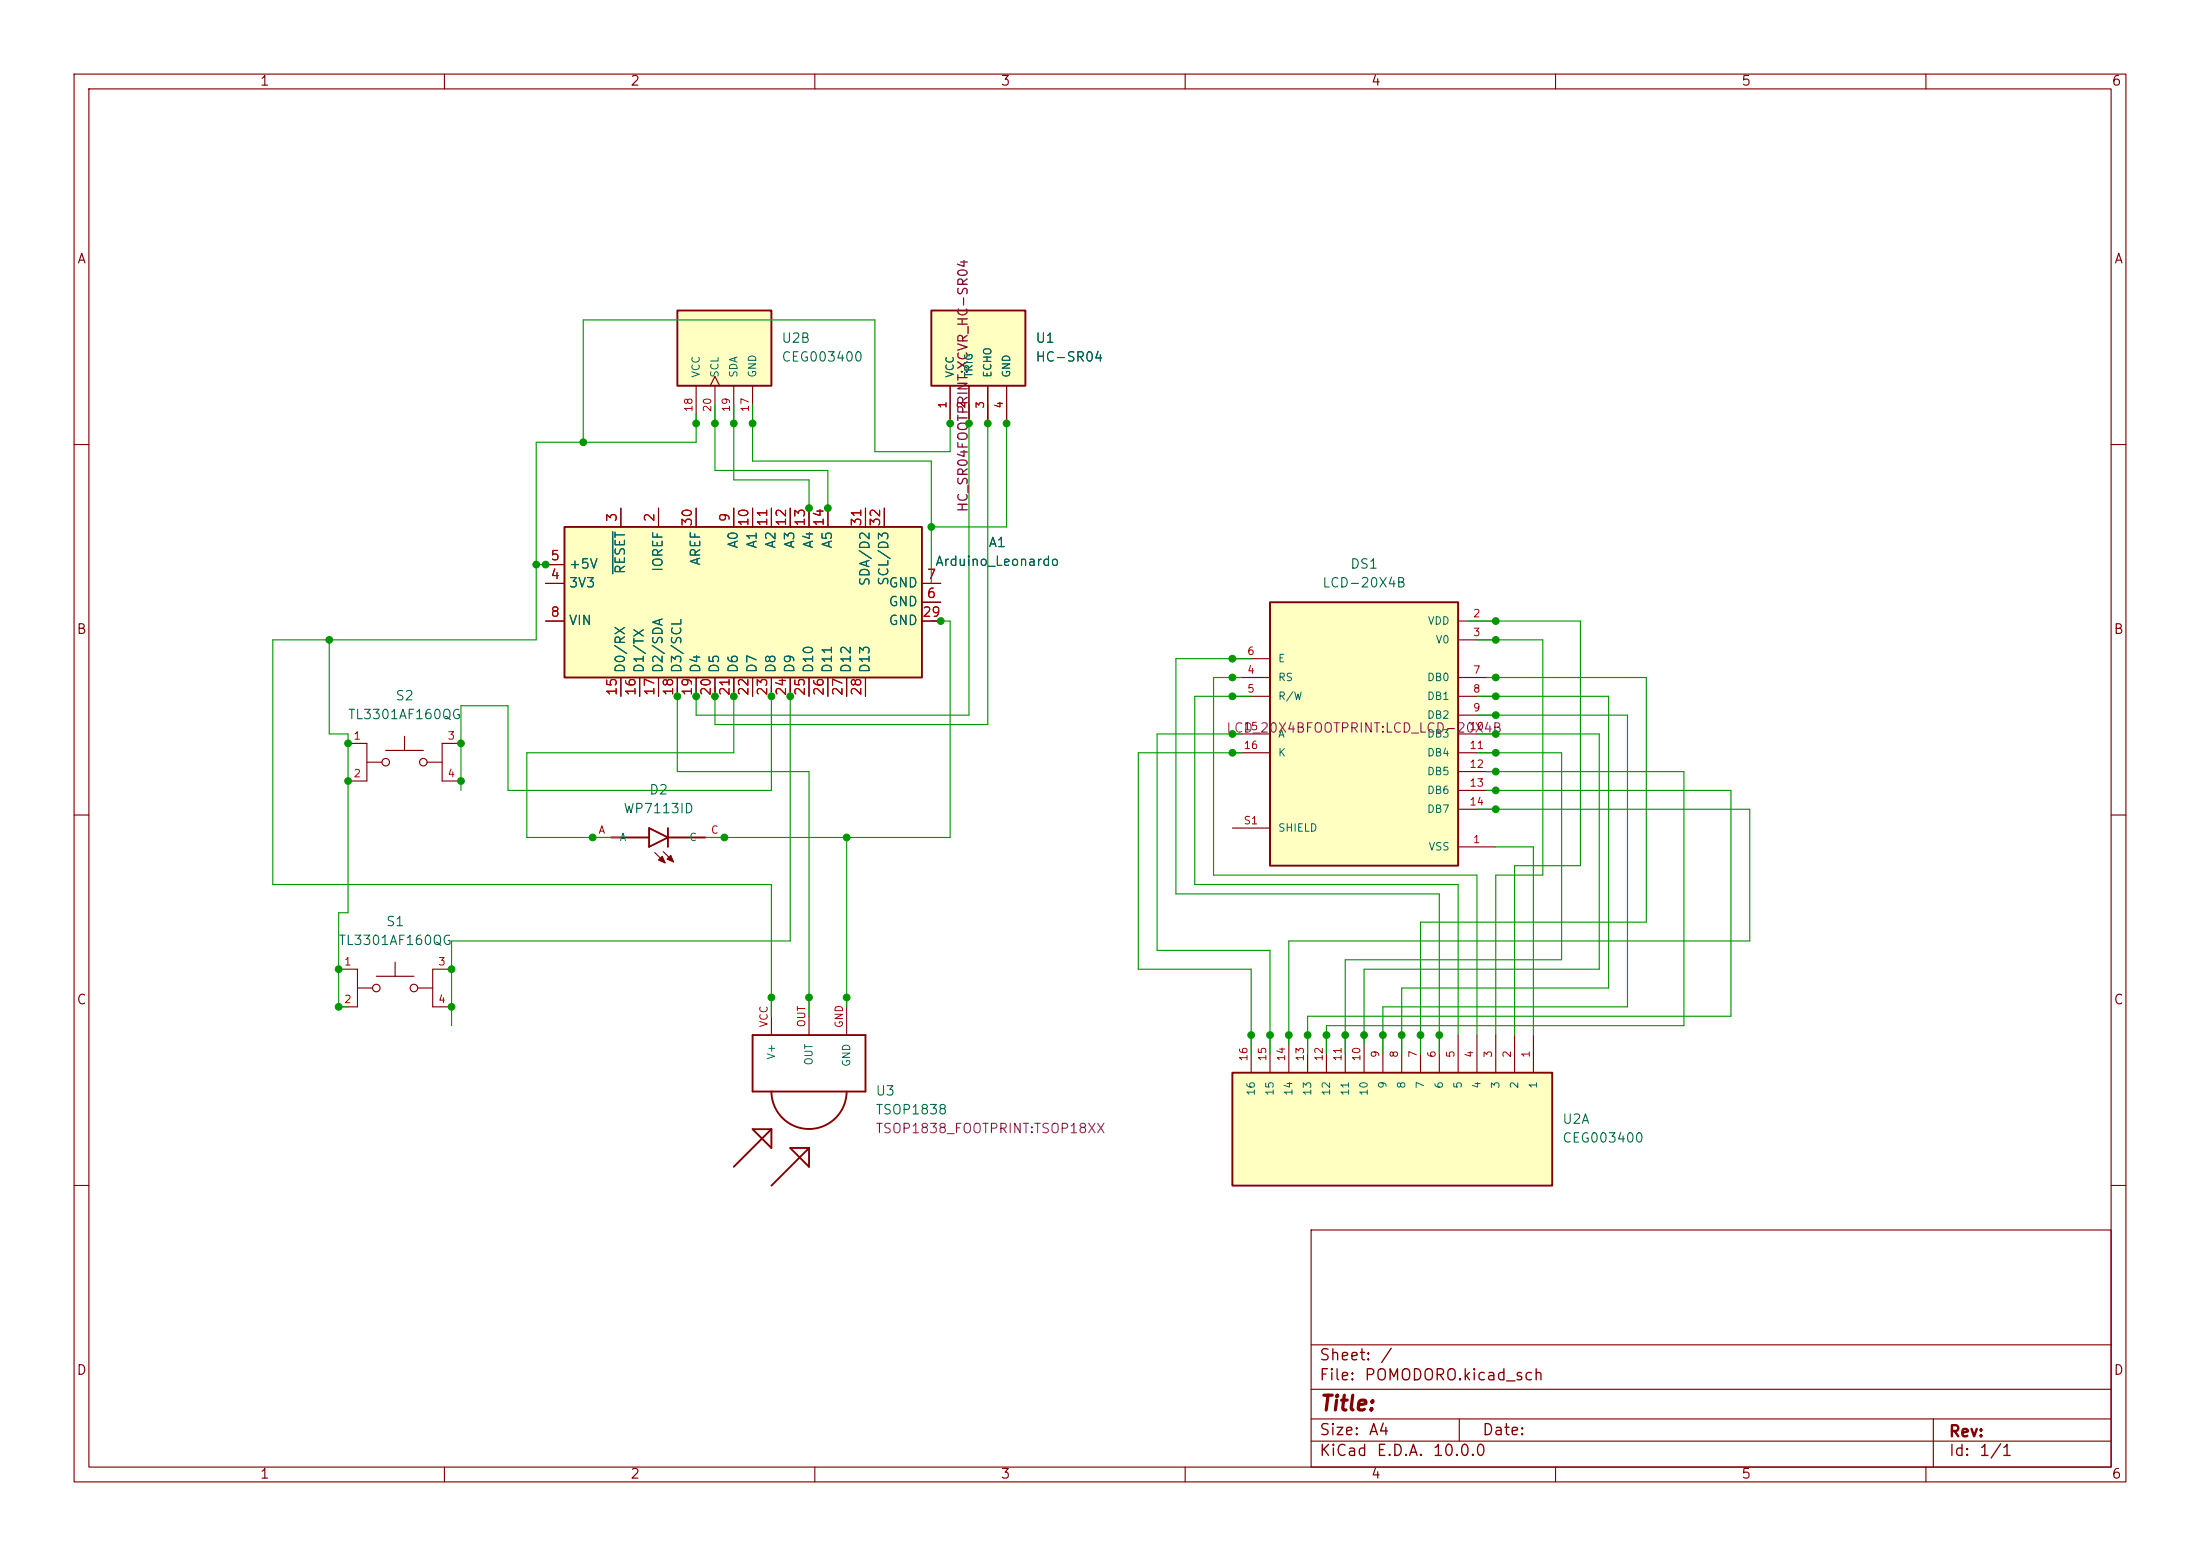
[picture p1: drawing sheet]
<svg xmlns="http://www.w3.org/2000/svg" width="297mm" height="210mm" viewBox="0 0 297 210" stroke-linecap="round" stroke-linejoin="round" font-family="sans-serif">
<g fill="none" stroke="#840000" stroke-width=".15">
<path d="M10 10h277v190h-277zM12 12h273v186h-273zM60 10v2M110 10v2M160 10v2M210 10v2M260 10v2M10 60h2M285 60h2M10 110h2M285 110h2M10 160h2"/>
<path d="M177 166h108v32h-108zM285 160h2M60 198v2M110 198v2M160 198v2M177 194.5h108M177 191.5h108M177 187.5h108M177 181.5h108M197 191.5v3M210 198v2M260 198v2"/>
<path d="M261 191.5v6.5"/>
</g>
<path d="M166.4 144.8h43.1v15.2h-43.1z" fill="#ffffc2"/>
<path d="M82.5 113h5.1M87.6 111.8l2.6 1.2-2.6 1.3zM90.2 113h5M90.2 111.8v2.5M166.4 144.8h43.1v15.2h-43.1z" fill="none" stroke="#840000" stroke-width=".25"/>
<g fill="none" stroke="#840000" stroke-width=".15">
<path d="M80 113h2.5M88.4 115.1l1.4 1.4M89.5 114.9l1.4 1.4M95.2 113h2.6M168.9 139.7v5.1M171.4 139.7v5.1M174 139.7v5.1M176.5 139.7v5.1M179.1 139.7v5.1M181.6 139.7v5.1M184.1 139.7v5.1M186.7 139.7v5.1"/>
<path d="M189.2 139.7v5.1M191.8 139.7v5.1M194.3 139.7v5.1M196.8 139.7v5.1M199.4 139.7v5.1M201.9 139.7v5.1M204.5 139.7v5.1M207 139.7v5.1"/>
</g>
<g fill="#840000" stroke="#840000" stroke-width=".15">
<path d="M90 116l.6-.6 .3 .9z"/>
<path d="M88.9 116.1l.5-.5 .4 .9z"/>
</g>
<path d="M171.4 81.3h25.4v35.5h-25.4z" fill="#ffffc2"/>
<path d="M171.4 81.3h25.4v35.5h-25.4z" fill="none" stroke="#840000" stroke-width=".25"/>
<g fill="none" stroke="#840000" stroke-width=".15">
<path d="M54.6 99.4v1.9M166.4 91.4h5M166.4 94h5M166.4 88.9h5M166.4 99.1h5M196.8 83.8h5.1M196.8 86.4h5.1M196.8 91.4h5.1M196.8 94h5.1M196.8 96.5h5.1M196.8 99.1h5.1M47 100.3h2.5v5.1h-2.5"/>
<path d="M49.5 102.9h2.1M52.1 101.3h5M57.7 102.9h2M62.2 100.3h-2.5v5.1h2.5M166.4 101.6h5M166.4 111.8h5M196.8 114.3h5.1M196.8 101.6h5.1M196.8 104.1h5.1M196.8 106.7h5.1M196.8 109.2h5.1M45.7 130.8h2.6v5.1h-2.6"/>
<path d="M48.3 133.4h2M50.8 131.8h5.1M53.3 129.9v1.9M56.4 133.4h2M61 130.8h-2.6v5.1h2.6"/>
<circle cx="52.1" cy="102.9" r=".51"/>
<circle cx="57.2" cy="102.9" r=".51"/>
<circle cx="50.8" cy="133.4" r=".51"/>
<circle cx="55.9" cy="133.4" r=".51"/>
</g>
<path d="M91.4 41.9h12.7v10.2h-12.7z" fill="#ffffc2"/>
<path d="M91.4 41.9h12.7v10.2h-12.7z" fill="none" stroke="#840000" stroke-width=".25"/>
<path d="M94 52.1v5.1M95.9 52.1l.6-1.3 .7 1.3M96.5 52.1v5.1M99.1 52.1v5.1M101.6 52.1v5.1" fill="none" stroke="#840000" stroke-width=".15"/>
<path d="M125.7 41.9h12.7v10.2h-12.7z" fill="#ffffc2"/>
<path d="M125.7 41.9h12.7v10.2h-12.7zM101.6 139.7h15.2v7.6h-15.2zM101.6 152.4h2.5v2.5zM104.1 147.3a5.1 5.1 0 0 0 5.1 5.1 5.1 5.1 0 0 0 5.1-5.1M104.1 152.4l-5 5.1M106.7 154.9h2.5v2.6zM109.2 154.9l-5.1 5.1" fill="none" stroke="#840000" stroke-width=".25"/>
<path d="M128.3 52.1v5.1M130.8 52.1v5.1M133.3 52.1v5.1M135.9 52.1v5.1M104.1 134.6v5.1M109.2 134.6v5.1M114.3 134.6v5.1" fill="none" stroke="#840000" stroke-width=".15"/>
<path d="M76.2 71.1h48.3v20.3h-48.3z" fill="#ffffc2"/>
<path d="M76.2 71.1h48.3v20.3h-48.3z" fill="none" stroke="#840000" stroke-width=".25"/>
<g fill="none" stroke="#840000" stroke-width=".15">
<path d="M128.3 52.1v5.1M130.8 52.1v5.1M133.3 52.1v5.1M135.9 52.1v5.1M73.7 78.7h2.5M73.7 76.2h2.5M83.8 68.6v2.5M88.9 68.6v2.5M94 68.6v2.5M99.1 68.6v2.5M101.6 68.6v2.5M104.1 68.6v2.5"/>
<path d="M106.7 68.6v2.5M109.2 68.6v2.5M111.8 68.6v2.5M116.8 68.6v2.5M119.4 68.6v2.5M124.5 78.7h2.5M73.7 83.8h2.5M83.8 91.4v2.6M86.4 91.4v2.6M88.9 91.4v2.6M91.4 91.4v2.6M94 91.4v2.6"/>
<path d="M96.5 91.4v2.6M99.1 91.4v2.6M101.6 91.4v2.6M104.1 91.4v2.6M106.7 91.4v2.6M109.2 91.4v2.6M111.8 91.4v2.6M114.3 91.4v2.6M116.8 91.4v2.6M124.5 81.3h2.5M124.5 83.8h2.5"/>
</g>
<path d="M82.7 71.8v5.6" fill="none" stroke="#006464" stroke-width=".15"/>
<g fill="none" stroke="#009600" stroke-width=".15">
<path d="M94 55.9v3.8h-21.6v26.7h-35.6v33h67.3v17.8M96.5 54.6v8.9h15.3v7.6M99.1 54.6v10.2h10.1v5.1M101.6 54.6v7.6h24.1v16.5M128.3 54.6v6.4h-10.2v-17.8h-39.4v16.5M130.8 54.6v41.9h-36.8v-3.8M133.3 54.6v43.2h-36.8v-5.1M135.9 54.6v16.5h-10.2M72.4 76.2h2.5M44.4 86.4v12.7h2.6v24.1h-1.3v12.7h1.3M91.4 92.7v11.4h17.8v33.1M99.1 91.4v10.2h-28v11.4h12.7"/>
<path d="M104.1 92.7v14h-35.5v-11.4h-6.4v11.4M106.7 92.7v34.3h-45.7v11.4M125.7 83.8h2.6v29.2h-33.1M167.6 99.1h-11.4v29.2h15.2v13.9M167.6 91.4h-3.8v26.7h35.6v21.6M168.9 94h-7.6v25.4h35.5v20.3M168.9 88.9h-10.2v31.8h35.6v21.5M198.1 83.8h15.3v33h-8.9v22.9M199.4 99.1h16.5v31.7h-31.8v10.2M199.4 86.4h8.9v31.7h-6.4v21.6M199.4 94h17.8v39.4h-28v8.8M199.4 96.5h20.3v39.4h-33v6.3"/>
<path d="M200.7 91.4h21.5v33.1h-30.4v17.7M114.3 113v22.9M167.6 101.6h-13.9v29.2h15.2v11.4M199.4 109.2h36.8v17.8h-62.2v14M199.4 101.6h11.4v27.9h-29.2v12.7M200.7 106.7h33v30.5h-57.2v5M200.7 104.1h26.6v34.3h-48.2v3.8M201.9 114.3h5.1v25.4"/>
</g>
<g fill="#009600" stroke="#009600" stroke-width=".14">
<circle cx="47" cy="105.4" r=".46"/>
<circle cx="62.2" cy="105.4" r=".46"/>
<circle cx="61" cy="130.8" r=".46"/>
<circle cx="61" cy="135.9" r=".46"/>
<circle cx="45.7" cy="135.9" r=".46"/>
<circle cx="114.3" cy="113" r=".46"/>
<circle cx="109.2" cy="134.6" r=".46"/>
<circle cx="114.3" cy="134.6" r=".46"/>
<circle cx="44.4" cy="86.4" r=".46"/>
<circle cx="47" cy="100.3" r=".46"/>
<circle cx="97.8" cy="113" r=".46"/>
<circle cx="104.1" cy="134.6" r=".46"/>
<circle cx="45.7" cy="130.8" r=".46"/>
<circle cx="62.2" cy="100.3" r=".46"/>
<circle cx="135.9" cy="57.2" r=".46"/>
<circle cx="201.9" cy="109.2" r=".46"/>
<circle cx="201.9" cy="106.7" r=".46"/>
<circle cx="125.7" cy="71.1" r=".46"/>
<circle cx="111.8" cy="68.6" r=".46"/>
<circle cx="109.2" cy="68.6" r=".46"/>
<circle cx="168.9" cy="139.7" r=".46"/>
<circle cx="171.4" cy="139.7" r=".46"/>
<circle cx="133.3" cy="57.2" r=".46"/>
<circle cx="130.8" cy="57.2" r=".46"/>
<circle cx="128.3" cy="57.2" r=".46"/>
<circle cx="166.4" cy="101.6" r=".46"/>
<circle cx="176.5" cy="139.7" r=".46"/>
<circle cx="179.1" cy="139.7" r=".46"/>
<circle cx="186.7" cy="139.7" r=".46"/>
<circle cx="189.2" cy="139.7" r=".46"/>
<circle cx="181.6" cy="139.7" r=".46"/>
<circle cx="184.1" cy="139.7" r=".46"/>
<circle cx="174" cy="139.7" r=".46"/>
<circle cx="73.7" cy="76.2" r=".46"/>
<circle cx="78.7" cy="59.7" r=".46"/>
<circle cx="101.6" cy="57.2" r=".46"/>
<circle cx="99.1" cy="57.2" r=".46"/>
<circle cx="94" cy="57.2" r=".46"/>
<circle cx="96.5" cy="57.2" r=".46"/>
<circle cx="201.9" cy="99.1" r=".46"/>
<circle cx="201.9" cy="91.4" r=".46"/>
<circle cx="201.9" cy="86.4" r=".46"/>
<circle cx="201.9" cy="83.8" r=".46"/>
<circle cx="201.9" cy="104.1" r=".46"/>
<circle cx="201.9" cy="96.5" r=".46"/>
<circle cx="201.9" cy="94" r=".46"/>
<circle cx="166.4" cy="91.4" r=".46"/>
<circle cx="166.4" cy="99.1" r=".46"/>
<circle cx="166.4" cy="94" r=".46"/>
<circle cx="166.4" cy="88.9" r=".46"/>
<circle cx="104.1" cy="94" r=".46"/>
<circle cx="106.7" cy="94" r=".46"/>
<circle cx="94" cy="94" r=".46"/>
<circle cx="72.4" cy="76.2" r=".46"/>
<circle cx="91.4" cy="94" r=".46"/>
<circle cx="96.5" cy="94" r=".46"/>
<circle cx="80" cy="113" r=".46"/>
<circle cx="99.1" cy="94" r=".46"/>
<circle cx="127" cy="83.8" r=".46"/>
<circle cx="191.8" cy="139.7" r=".46"/>
<circle cx="194.3" cy="139.7" r=".46"/>
<circle cx="201.9" cy="101.6" r=".46"/>
</g>
<text font-size="2" fill="#840000" x="178" y="190.9">Title:</text>
<g font-size="1.5" fill="#840000">
<text x="178" y="184">Sheet:</text>
<text x="186.2" y="184">/</text>
<text x="178" y="186.7">File:</text>
<text x="184.1" y="186.7">POMODORO.kicad_sch</text>
<text x="178" y="196.9">KiCad</text>
<text x="178" y="194.1">Size:</text>
<text x="184.7" y="194.1">A4</text>
<text x="185.7" y="196.9">E.D.A.</text>
<text x="193.3" y="196.9">10.0.0</text>
<text x="200" y="194.1">Date:</text>
<text x="263" y="194.3">Rev:</text>
<text x="263" y="196.9">Id:</text>
<text x="267.1" y="196.9">1/1</text>
</g>
<g font-size="1.3" fill="#840000">
<text x="35" y="11.9">1</text>
<text x="85" y="11.9">2</text>
<text x="135" y="11.9">3</text>
<text x="185" y="11.9">4</text>
<text x="235" y="11.9">5</text>
<text x="285" y="11.9">6</text>
<text x="10.3" y="35.9">A</text>
<text x="285.3" y="35.9">A</text>
<text x="10.3" y="85.9">B</text>
<text x="285.3" y="85.9">B</text>
<text x="10.3" y="135.9">C</text>
<text x="285.3" y="135.9">C</text>
<text x="10.3" y="185.9">D</text>
<text x="285.3" y="185.9">D</text>
<text x="35" y="199.9">1</text>
<text x="85" y="199.9">2</text>
<text x="135" y="199.9">3</text>
<text x="185" y="199.9">4</text>
<text x="235" y="199.9">5</text>
<text x="285" y="199.9">6</text>
</g>
<g font-size="1.3" fill="#006464">
<text x="105.4" y="46.6">U2B</text>
<text x="139.7" y="46.6">U1</text>
<text x="105.4" y="49.1">CEG003400</text>
<text x="139.7" y="49.1">HC-SR04</text>
<text x="76.7" y="77.1">+5V</text>
<text x="84.7" y="77.6" transform="rotate(-90 84.7 77.6)">RESET</text>
<text x="89.8" y="77.3" transform="rotate(-90 89.8 77.3)">IOREF</text>
<text x="94.8" y="76.4" transform="rotate(-90 94.8 76.4)">AREF</text>
<text x="99.9" y="74.1" transform="rotate(-90 99.9 74.1)">A0</text>
<text x="102.5" y="74.1" transform="rotate(-90 102.5 74.1)">A1</text>
<text x="105" y="74.1" transform="rotate(-90 105 74.1)">A2</text>
<text x="107.5" y="74.1" transform="rotate(-90 107.5 74.1)">A3</text>
<text x="110.1" y="74.1" transform="rotate(-90 110.1 74.1)">A4</text>
<text x="112.6" y="74.1" transform="rotate(-90 112.6 74.1)">A5</text>
<text x="126.2" y="76.7">Arduino_Leonardo</text>
<text x="133.4" y="74.2">A1</text>
<text x="182.2" y="77.1">DS1</text>
<text x="76.7" y="79.6">3V3</text>
<text x="117.7" y="79.2" transform="rotate(-90 117.7 79.2)">SDA/D2</text>
<text x="119.9" y="82.1">GND</text>
<text x="119.9" y="79.6">GND</text>
<text x="120.2" y="79.1" transform="rotate(-90 120.2 79.1)">SCL/D3</text>
<text x="178.4" y="79.6">LCD-20X4B</text>
<text x="76.7" y="84.7">VIN</text>
<text x="119.9" y="84.7">GND</text>
<text x="53.3" y="94.8">S2</text>
<text x="84.7" y="90.9" transform="rotate(-90 84.7 90.9)">D0/RX</text>
<text x="87.2" y="90.9" transform="rotate(-90 87.2 90.9)">D1/TX</text>
<text x="89.8" y="90.9" transform="rotate(-90 89.8 90.9)">D2/SDA</text>
<text x="92.3" y="90.9" transform="rotate(-90 92.3 90.9)">D3/SCL</text>
<text x="94.8" y="90.9" transform="rotate(-90 94.8 90.9)">D4</text>
<text x="97.4" y="90.9" transform="rotate(-90 97.4 90.9)">D5</text>
<text x="99.9" y="90.9" transform="rotate(-90 99.9 90.9)">D6</text>
<text x="102.5" y="90.9" transform="rotate(-90 102.5 90.9)">D7</text>
<text x="105" y="90.9" transform="rotate(-90 105 90.9)">D8</text>
<text x="107.5" y="90.9" transform="rotate(-90 107.5 90.9)">D9</text>
<text x="110.1" y="90.9" transform="rotate(-90 110.1 90.9)">D10</text>
<text x="112.6" y="90.9" transform="rotate(-90 112.6 90.9)">D11</text>
<text x="115.2" y="90.9" transform="rotate(-90 115.2 90.9)">D12</text>
<text x="117.7" y="90.9" transform="rotate(-90 117.7 90.9)">D13</text>
<text x="46.9" y="97.4">TL3301AF160QG</text>
<text x="87.6" y="107.5">D2</text>
<text x="84.1" y="110.1">WP7113ID</text>
<text x="52" y="125.3">S1</text>
<text x="45.6" y="127.9">TL3301AF160QG</text>
<text x="118.1" y="148.2">U3</text>
<text x="118.1" y="150.7">TSOP1838</text>
<text x="210.8" y="152">U2A</text>
<text x="210.8" y="154.5">CEG003400</text>
</g>
<g font-size="1.3" fill="#a90000">
<text x="83.6" y="70.6" transform="rotate(-90 83.6 70.6)">3</text>
<text x="88.6" y="70.6" transform="rotate(-90 88.6 70.6)">2</text>
<text x="93.7" y="71.2" transform="rotate(-90 93.7 71.2)">30</text>
<text x="98.8" y="70.6" transform="rotate(-90 98.8 70.6)">9</text>
<text x="101.3" y="71.2" transform="rotate(-90 101.3 71.2)">10</text>
<text x="103.9" y="71.2" transform="rotate(-90 103.9 71.2)">11</text>
<text x="106.4" y="71.2" transform="rotate(-90 106.4 71.2)">12</text>
<text x="109" y="71.2" transform="rotate(-90 109 71.2)">13</text>
<text x="111.5" y="71.2" transform="rotate(-90 111.5 71.2)">14</text>
<text x="116.6" y="71.2" transform="rotate(-90 116.6 71.2)">31</text>
<text x="119.1" y="71.2" transform="rotate(-90 119.1 71.2)">32</text>
<text x="74.2" y="75.9">5</text>
<text x="74.2" y="78.5">4</text>
<text x="74.2" y="83.6">8</text>
<text x="124.4" y="83.6">29</text>
<text x="125" y="81">6</text>
<text x="125" y="78.5">7</text>
<text x="83.6" y="94" transform="rotate(-90 83.6 94)">15</text>
<text x="86.1" y="94" transform="rotate(-90 86.1 94)">16</text>
<text x="88.6" y="94" transform="rotate(-90 88.6 94)">17</text>
<text x="91.2" y="94" transform="rotate(-90 91.2 94)">18</text>
<text x="93.7" y="94" transform="rotate(-90 93.7 94)">19</text>
<text x="96.3" y="94" transform="rotate(-90 96.3 94)">20</text>
<text x="98.8" y="94" transform="rotate(-90 98.8 94)">21</text>
<text x="101.3" y="94" transform="rotate(-90 101.3 94)">22</text>
<text x="103.9" y="94" transform="rotate(-90 103.9 94)">23</text>
<text x="106.4" y="94" transform="rotate(-90 106.4 94)">24</text>
<text x="109" y="94" transform="rotate(-90 109 94)">25</text>
<text x="111.5" y="94" transform="rotate(-90 111.5 94)">26</text>
<text x="114" y="94" transform="rotate(-90 114 94)">27</text>
<text x="116.6" y="94" transform="rotate(-90 116.6 94)">28</text>
</g>
<g font-size="1.3" fill="#840084">
<text x="130.9" y="69.2" transform="rotate(-90 130.9 69.2)">HC_SR04FOOTPRINT:XCVR_HC-SR04</text>
<text x="165.5" y="99.2">LCD_20X4BFOOTPRINT:LCD_LCD-20X4B</text>
<text x="118.1" y="153.3">TSOP1838_FOOTPRINT:TSOP18XX</text>
</g>
<g font-size="1" fill="#006464">
<text x="94.7" y="51.1" transform="rotate(-90 94.7 51.1)">VCC</text>
<text x="97.3" y="51.1" transform="rotate(-90 97.3 51.1)">SCL</text>
<text x="99.8" y="51.1" transform="rotate(-90 99.8 51.1)">SDA</text>
<text x="102.3" y="51.1" transform="rotate(-90 102.3 51.1)">GND</text>
<text x="129" y="51.1" transform="rotate(-90 129 51.1)">VCC</text>
<text x="131.5" y="51.1" transform="rotate(-90 131.5 51.1)">TRIG</text>
<text x="134.1" y="51.1" transform="rotate(-90 134.1 51.1)">ECHO</text>
<text x="136.6" y="51.1" transform="rotate(-90 136.6 51.1)">GND</text>
<text x="172.5" y="89.6">E</text>
<text x="192.7" y="84.6">VDD</text>
<text x="193.7" y="87.1">V0</text>
<text x="172.5" y="92.2">RS</text>
<text x="172.5" y="94.7">R/W</text>
<text x="192.6" y="92.2">DB0</text>
<text x="192.6" y="94.7">DB1</text>
<text x="172.5" y="99.8">A</text>
<text x="192.6" y="97.3">DB2</text>
<text x="192.6" y="99.8">DB3</text>
<text x="172.5" y="102.3">K</text>
<text x="192.6" y="102.3">DB4</text>
<text x="192.6" y="104.9">DB5</text>
<text x="192.6" y="107.4">DB6</text>
<text x="83.6" y="113.8">A</text>
<text x="93" y="113.8">C</text>
<text x="172.5" y="112.5">SHIELD</text>
<text x="192.6" y="110">DB7</text>
<text x="192.8" y="115">VSS</text>
<text x="104.9" y="143.1" transform="rotate(-90 104.9 143.1)">V+</text>
<text x="110" y="143.9" transform="rotate(-90 110 143.9)">OUT</text>
<text x="115" y="144.1" transform="rotate(-90 115 144.1)">GND</text>
<text x="169.6" y="148" transform="rotate(-90 169.6 148)">16</text>
<text x="172.2" y="148" transform="rotate(-90 172.2 148)">15</text>
<text x="174.7" y="148" transform="rotate(-90 174.7 148)">14</text>
<text x="177.3" y="148" transform="rotate(-90 177.3 148)">13</text>
<text x="179.8" y="148" transform="rotate(-90 179.8 148)">12</text>
<text x="182.3" y="148" transform="rotate(-90 182.3 148)">11</text>
<text x="184.9" y="148" transform="rotate(-90 184.9 148)">10</text>
<text x="187.4" y="147" transform="rotate(-90 187.4 147)">9</text>
<text x="190" y="147" transform="rotate(-90 190 147)">8</text>
<text x="192.5" y="147" transform="rotate(-90 192.5 147)">7</text>
<text x="195" y="147" transform="rotate(-90 195 147)">6</text>
<text x="197.6" y="147" transform="rotate(-90 197.6 147)">5</text>
<text x="200.1" y="147" transform="rotate(-90 200.1 147)">4</text>
<text x="202.7" y="147" transform="rotate(-90 202.7 147)">3</text>
<text x="205.2" y="147" transform="rotate(-90 205.2 147)">2</text>
<text x="207.7" y="147" transform="rotate(-90 207.7 147)">1</text>
</g>
<g font-size="1" fill="#a90000">
<text x="93.7" y="55.7" transform="rotate(-90 93.7 55.7)">18</text>
<text x="96.3" y="55.7" transform="rotate(-90 96.3 55.7)">20</text>
<text x="98.8" y="55.7" transform="rotate(-90 98.8 55.7)">19</text>
<text x="101.3" y="55.7" transform="rotate(-90 101.3 55.7)">17</text>
<text x="128" y="55.2" transform="rotate(-90 128 55.2)">1</text>
<text x="130.6" y="55.2" transform="rotate(-90 130.6 55.2)">2</text>
<text x="133.1" y="55.2" transform="rotate(-90 133.1 55.2)">3</text>
<text x="135.6" y="55.2" transform="rotate(-90 135.6 55.2)">4</text>
<text x="198.8" y="83.6">2</text>
<text x="168.3" y="88.6">6</text>
<text x="198.8" y="86.1">3</text>
<text x="168.3" y="91.2">4</text>
<text x="168.3" y="93.7">5</text>
<text x="198.8" y="91.2">7</text>
<text x="198.8" y="93.7">8</text>
<text x="47.6" y="100.1">1</text>
<text x="60.3" y="100.1">3</text>
<text x="167.8" y="98.8">15</text>
<text x="167.8" y="101.3">16</text>
<text x="198.3" y="98.8">10</text>
<text x="198.3" y="101.3">11</text>
<text x="198.8" y="96.3">9</text>
<text x="47.6" y="105.2">2</text>
<text x="60.3" y="105.2">4</text>
<text x="198.3" y="103.9">12</text>
<text x="198.3" y="106.4">13</text>
<text x="80.7" y="112.8">A</text>
<text x="95.9" y="112.8">C</text>
<text x="167.8" y="111.5">S1</text>
<text x="198.3" y="109">14</text>
<text x="198.8" y="114">1</text>
<text x="46.4" y="130.6">1</text>
<text x="59.1" y="130.6">3</text>
<text x="46.4" y="135.6">2</text>
<text x="59.1" y="135.6">4</text>
<text x="103.9" y="138.7" transform="rotate(-90 103.9 138.7)">VCC</text>
<text x="109" y="138.7" transform="rotate(-90 109 138.7)">OUT</text>
<text x="114" y="138.8" transform="rotate(-90 114 138.8)">GND</text>
<text x="168.7" y="143.3" transform="rotate(-90 168.7 143.3)">16</text>
<text x="171.2" y="143.3" transform="rotate(-90 171.2 143.3)">15</text>
<text x="173.7" y="143.3" transform="rotate(-90 173.7 143.3)">14</text>
<text x="176.3" y="143.3" transform="rotate(-90 176.3 143.3)">13</text>
<text x="178.8" y="143.3" transform="rotate(-90 178.8 143.3)">12</text>
<text x="181.4" y="143.3" transform="rotate(-90 181.4 143.3)">11</text>
<text x="183.9" y="143.3" transform="rotate(-90 183.9 143.3)">10</text>
<text x="186.4" y="142.9" transform="rotate(-90 186.4 142.9)">9</text>
<text x="189" y="142.9" transform="rotate(-90 189 142.9)">8</text>
<text x="191.5" y="142.9" transform="rotate(-90 191.5 142.9)">7</text>
<text x="194.1" y="142.9" transform="rotate(-90 194.1 142.9)">6</text>
<text x="196.6" y="142.9" transform="rotate(-90 196.6 142.9)">5</text>
<text x="199.1" y="142.9" transform="rotate(-90 199.1 142.9)">4</text>
<text x="201.7" y="142.9" transform="rotate(-90 201.7 142.9)">3</text>
<text x="204.2" y="142.9" transform="rotate(-90 204.2 142.9)">2</text>
<text x="206.8" y="142.9" transform="rotate(-90 206.8 142.9)">1</text>
</g>
</svg>
